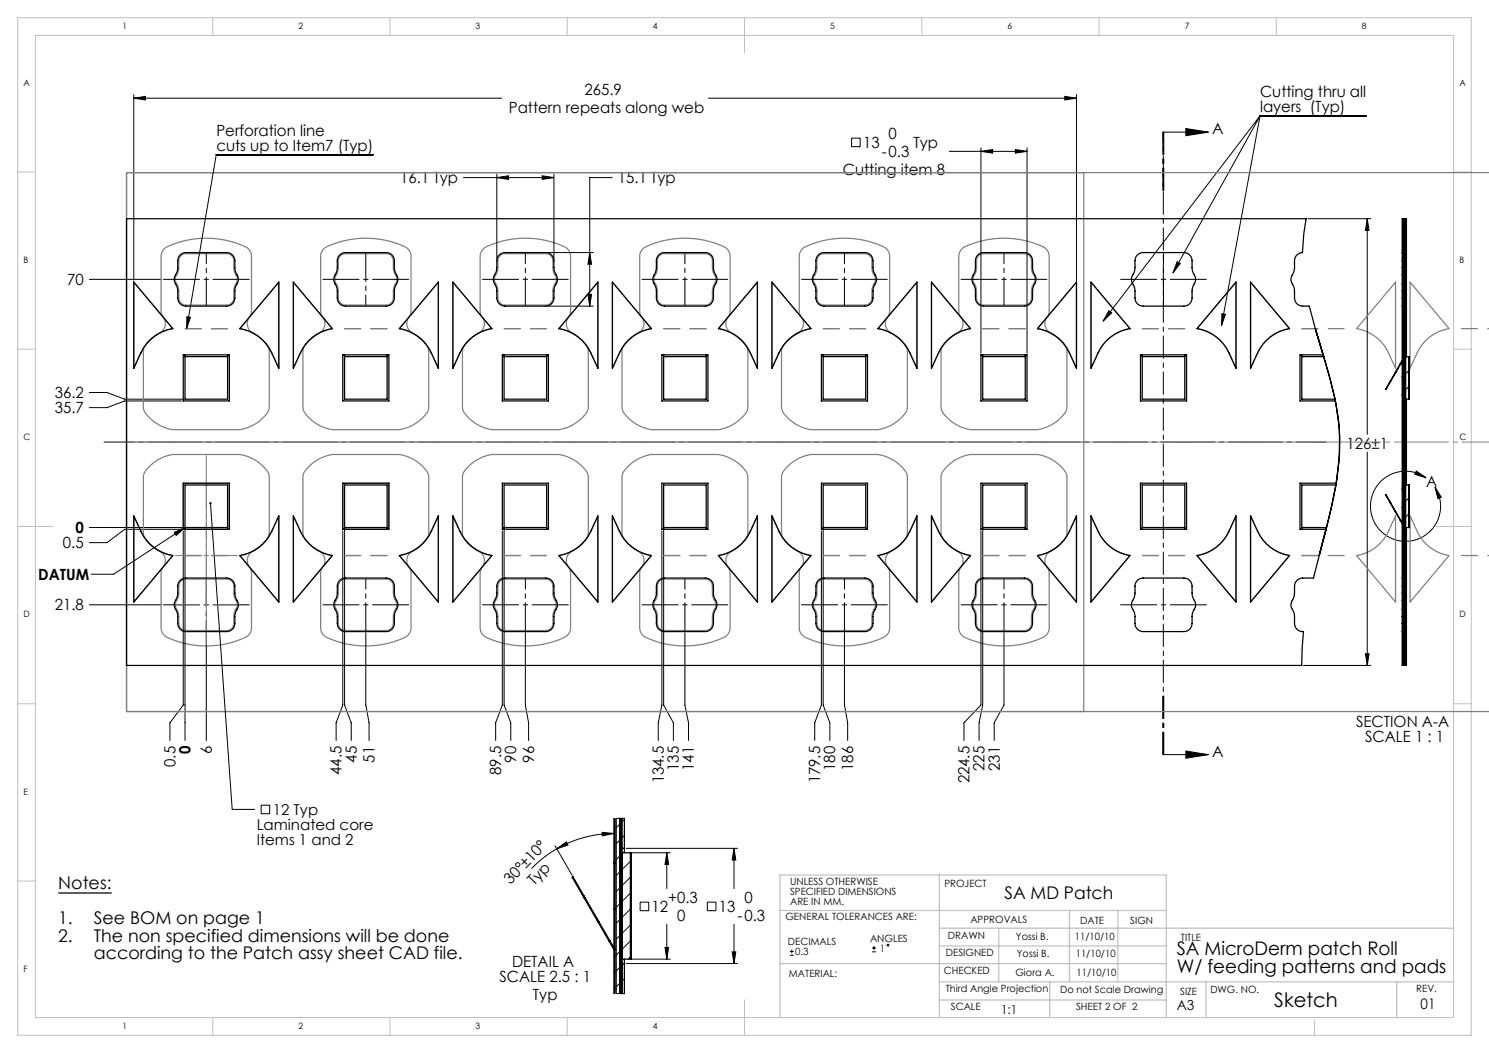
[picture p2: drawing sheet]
<svg xmlns="http://www.w3.org/2000/svg" width="420mm" height="297mm" viewBox="0 0 420 297" stroke-linecap="round" stroke-linejoin="round" font-family="sans-serif">
<g fill="none" stroke="#000" stroke-width=".28">
<path d="M37.7 27.7l3.3-.5v1zM37.7 26.7v52.4M37.7 27.7h103.8M199.8 27.7h103.8M240.2 39h2.4v2.4h-2.4zM300.3 27.2l3.3 .5-3.3 .5zM303.6 26.7v65.5M328.1 37.3h12.7M334.5 36.3l6.3 1-6.3 1zM355.4 32.7h29.9M355.4 32.7l-44.2 57.9M355.4 32.7l-10.8 59.1"/>
<path d="M355.4 32.7l-24.5 44.3M105.3 43.6h-44.3l-8.3 49.1M130.7 50.1h25.5M140.1 50.1l3.3-.5v1zM140.1 49.1v23.9M152.9 49.6l3.3 .5-3.3 .5zM156.2 49.1v23.9M172.7 50.1h-6.4v36.2M267.8 42.7h21.9M276.7 42.7l3.3-.5v1zM276.7 41.7v57.9M286.4 42.2l3.3 .5-3.3 .5z"/>
<path d="M289.7 41.7v57.9M25.2 78.8h20.4M154.4 71.2h12.9M166.3 71.2l.6 3.3h-1.1zM332 73.8l.9 .5-2 2.7zM368.9 61.7h17.8M385.7 61.7l.5 3.3h-1.1zM385.7 61.7v60.8M396.2 65.3l-.7 .7M396.2 69.8l-.7 .7M396.7 64.8l-.2 .2M396.7 69.3l-.2 .2"/>
<path d="M52.7 89.3l1 .2-1 3.2zM154.4 86.3h12.9M165.8 83h1.1l-.6 3.3zM312.8 87.6l.8 .7-2.4 2.3zM344.7 88.5l1 .2-1.1 3.1zM395.6 92.8l-.1 .1M395.6 97.3l-.1 .1M396.2 87.8l-.7 .6M396.2 92.3l-.4 .4M396.7 87.2l-.2 .3M396.7 91.7l-.2 .3M396.7 96.2l-.9 .9"/>
<path d="M25.2 110.7h5l5 1.9h16.5M51.2 113.1h-16l-5 1.9h-5M395.5 101.9l-.3 .3M395.6 115.3l-.1 .1M395.6 119.8l-.1 .1M396.3 114.5l-.5 .6M396.3 119l-.5 .6M396.7 114.2l-.2 .2M396.7 118.7l-.2 .2M396.8 100.6l-1 1M397.5 104.4l-1.7 1.7M397.5 108.9l-1.7 1.7"/>
<path d="M385.7 127.5v60.2M395.6 124.2l-.1 .1M395.6 128.7l-.1 .1M395.6 133.2l-.1 .1M395.6 137.7l-.1 .1M396.3 123.5l-.5 .6M396.3 128l-.5 .6M396.3 132.5l-.5 .6M396.6 136.8l-.8 .8M396.7 123.2l-.2 .2M396.7 127.7l-.2 .2M396.7 132.1l-.2 .3"/>
<path d="M399.5 132.9l2.7 1.9-3.1-1zM402.2 134.8a9.9 9.9 0 0 0-15.4 5.8 9.9 9.9 0 0 0 11.4 11.9 9.9 9.9 0 0 0 6.6-15.1M404.8 137.4l1.7 2.9-.9 .4zM25.2 148.8h26.5M49.1 150.2l3.1-1.4-2.5 2.2zM51.2 149.3h-16l-5 3.8h-5M51.7 149.8v49.1l-3.8 5v5M52.2 149.3v59.6M52.2 148.8l-20.2 13.2h-6.3M59.4 142l6.1 86.3h6.3M96.7 149.8v49.1l-1.9 5v5M97.2 149.3v49.6l1.9 5v5"/>
<path d="M141.7 149.8v49.1l-1.9 5v5M142.2 149.3v49.6l1.9 5v5M186.7 149.8v49.1l-1 5v5M187.2 149.3v49.6l2.7 5v5M231.7 149.8v49.1l-1.9 5v5M232.2 149.3v49.6l1.9 5v5M276.7 149.8v49.1l-4.8 5v5M277.2 149.3v49.6l-1 5v5M392 141.4h-.1M395.3 147.1h-.1M395.6 151.2l-.1 .1M395.6 155.7l-.1 .1"/>
<path d="M396.2 159.6l-.7 .7M396.7 150.1l-.9 .9M396.7 154.6l-.9 .9M396.7 159.1l-.2 .2M397.5 140.4l-1.7 1.6M397.5 144.8l-1.7 1.7M25.2 170.6h20.4M58.2 178.4v30.5M103.2 178.4v20.5l.9 5v5M148.2 178.4v20.5l.9 5v5M193.2 178.4v20.5l1 5v5M238.2 178.4v20.5l.9 5v5"/>
<path d="M283.2 178.4v20.5l-2.8 5v5M395.6 178.1l-.1 .1M367.7 187.7h19M385.1 184.4h1.1l-.5 3.3zM396.2 182.1l-.7 .6M396.2 186.5l-.7 .7M396.7 181.5l-.2 .3M396.7 186l-.2 .3M328.1 212.8h12.7M334.5 211.8l6.3 1-6.3 1.1zM73.7 227.1h2.4v2.4h-2.4zM156.6 238.5l4.8 8.4"/>
<path d="M157.1 239.4l2.7-1.9 .4 .9zM157.1 239.4l-4.1 2.8-3.1 2.8M169.8 234.8l3.4 .3-3.3 .7zM173.2 235.1a32.2 32.2 0 0 0-16.1 4.3M173.4 230.9h-.2M173.4 233.9l-.2 .2M173.4 238.4l-.2 .2M175.2 230.8l-1.4 .1M175.2 232.1l-1.4 1.4M175.2 236.6l-1.4 1.4M175.5 230.8h.6M176.1 231.2l-.6 .6"/>
<path d="M176.1 235.6l-.6 .7M176.6 239.3h31.4M207 239.3l.5 3.3h-1zM207 239.3v11.3M162.7 249.1l-.2 .2M164.3 252l-.2 .1M173.4 242.8l-.2 .3M175.7 240.5l-1.9 1.9M177.7 252l-3.9 3.9M177.7 256.5l-3.9 3.9M178 242.7l-4.2 4.2M178 247.2l-4.2 4.2"/>
<path d="M178.3 240.5h10.8M180.6 254.4h2.4v2.5h-2.4zM188.1 240.5l.5 3.3h-1zM188.1 240.5v10.1M199.5 254.4h2.4v2.5h-2.4zM172.5 266.2l-.2 .2M173.4 269.8l-.2 .2M173.4 274.3l-.2 .2M173.4 278.8l-.2 .2M175.9 271.8l-2.1 2.1M176.1 276.1l-2.3 2.3M176.6 271.8h31.4"/>
<path d="M178 260.7l-4.2 4.2M178 265.2l-4.2 4.2M178 269.7l-.8 .8M178.3 270.5h10.8M187.6 267.2h1l-.5 3.3zM188.1 260.7v9.8M206.5 268.5h1l-.5 3.3zM207 260.7v11.1M222.8 269.4h1.1M222.8 268.4h1.1M223.3 267.8v1.1M246 268.5h1.1"/>
<path d="M246 267.4h1.1M246.5 266.9v1M173.2 280.1l.2 .1M173.8 280.2h2.3"/>
<circle cx="250.5" cy="266.6" r=".27"/>
</g>
<g fill="none" stroke="#000" stroke-width=".35">
<path d="M35.7 61.7h332.7l-.6 4.2-.4 5.3a2.3 2.3 0 0 0-2.3 2.3v2.2l-.3 1.3a2.84 2.84 0 0 0 .1 3.8l.2 1.3a4.4 4.4 0 0 0 .4 3.2l.7 .7a4.3 4.3 0 0 0 3.1 .3l3.9 13.8h-6.5v13h10a58.6 58.6 0 0 1 .2 23.2h-10.2v13h7.3l-3.5 13.7h-3.1a2.3 2.3 0 0 0-2.3 2.3v2.2l-.3 1.3a2.84 2.84 0 0 0 .1 3.8l.2 1.3a4.4 4.4 0 0 0 .4 3.2l1.1 .9 1.1 .1-.5 9.6h-331.5zM37.7 79.6l11 13.1a12 12 0 0 0-9 6.8l-2 4.4zM50.8 71.9l.8-.5 .8-.2h11.5a2.3 2.3 0 0 1 2.3 2.3l.1 2.2 .3 1.3a2.84 2.84 0 0 1-.1 3.8l-.3 1.3a4.4 4.4 0 0 1-.3 3.2l-1.1 .9-.9 .1h-11.5a2.3 2.3 0 0 1-2.3-2.3v-2.2l-.3-1.3a2.84 2.84 0 0 1 .1-3.7l.2-1.3a4.4 4.4 0 0 1 .4-3.2zM78.6 79.6v24.3a18.3 18.3 0 0 0-5.6-8.9 12 12 0 0 0-5.4-2.3zM82.7 79.6l11 13.1a12 12 0 0 0-9 6.8l-2 4.4zM95.8 71.9l.8-.5 .8-.2h11.5a2.3 2.3 0 0 1 2.3 2.3l.1 2.2 .3 1.3a2.84 2.84 0 0 1-.1 3.8l-.3 1.3a4.4 4.4 0 0 1-.3 3.2l-1.1 .9-.9 .1h-11.5a2.3 2.3 0 0 1-2.3-2.3v-2.2l-.3-1.3a2.84 2.84 0 0 1 .1-3.7l.2-1.3a4.4 4.4 0 0 1 .4-3.2zM123.6 79.6v24.3a18.3 18.3 0 0 0-5.6-8.9 12 12 0 0 0-5.4-2.3zM127.7 79.6l11 13.1a12 12 0 0 0-9 6.8l-2 4.4zM140.8 71.9l.8-.5 .8-.2h11.5a2.3 2.3 0 0 1 2.3 2.3l.1 2.2 .3 1.3a2.84 2.84 0 0 1-.1 3.8l-.3 1.3a4.4 4.4 0 0 1-.3 3.2l-1.1 .9-.9 .1h-11.5a2.3 2.3 0 0 1-2.3-2.3v-2.2l-.3-1.3a2.84 2.84 0 0 1 .1-3.7l.2-1.3a4.4 4.4 0 0 1 .4-3.2zM168.6 79.6v24.3a18.3 18.3 0 0 0-5.6-8.9 12 12 0 0 0-5.4-2.3zM172.7 79.6l11 13.1a12 12 0 0 0-9 6.8l-2 4.4zM185.8 71.9l.8-.5 .8-.2h11.5a2.3 2.3 0 0 1 2.3 2.3l.1 2.2 .3 1.3a2.84 2.84 0 0 1-.1 3.8l-.3 1.3a4.4 4.4 0 0 1-.3 3.2l-1.1 .9-.9 .1h-11.5a2.3 2.3 0 0 1-2.3-2.3v-2.2l-.3-1.3a2.84 2.84 0 0 1 .1-3.7l.2-1.3a4.4 4.4 0 0 1 .4-3.2z"/>
<path d="M213.6 79.6v24.3a18.3 18.3 0 0 0-5.6-8.9 12 12 0 0 0-5.4-2.3zM217.7 79.6l11 13.1a12 12 0 0 0-9 6.8l-2 4.4zM230.8 71.9l.8-.5 .8-.2h11.5a2.3 2.3 0 0 1 2.3 2.3l.1 2.2 .3 1.3a2.84 2.84 0 0 1-.1 3.8l-.3 1.3a4.4 4.4 0 0 1-.3 3.2l-1.1 .9-.9 .1h-11.5a2.3 2.3 0 0 1-2.3-2.3v-2.2l-.3-1.3a2.84 2.84 0 0 1 .1-3.7l.2-1.3a4.4 4.4 0 0 1 .4-3.2zM258.6 79.6v24.3a18.3 18.3 0 0 0-5.6-8.9 12 12 0 0 0-5.4-2.3zM262.7 79.6l11 13.1a12 12 0 0 0-9 6.8l-2 4.4zM275.8 71.9l.8-.5 .8-.2h11.5a2.3 2.3 0 0 1 2.3 2.3l.1 2.2 .3 1.3a2.84 2.84 0 0 1-.1 3.8l-.3 1.3a4.4 4.4 0 0 1-.3 3.2l-1.1 .9-.9 .1h-11.5a2.3 2.3 0 0 1-2.3-2.3v-2.2l-.3-1.3a2.84 2.84 0 0 1 .1-3.7l.2-1.3a4.4 4.4 0 0 1 .4-3.2zM303.6 79.6v24.3a18.3 18.3 0 0 0-5.6-8.9 12 12 0 0 0-5.4-2.3zM307.7 79.6l11 13.1a12 12 0 0 0-9 6.8l-2 4.4zM320.8 71.9l.8-.5 .8-.2h11.5a2.3 2.3 0 0 1 2.3 2.3l.1 2.2 .3 1.3a2.84 2.84 0 0 1-.1 3.8l-.3 1.3a4.4 4.4 0 0 1-.3 3.2l-1.1 .9-.9 .1h-11.5a2.3 2.3 0 0 1-2.3-2.3v-2.2l-.3-1.3a2.84 2.84 0 0 1 .1-3.7l.2-1.3a4.4 4.4 0 0 1 .4-3.2zM348.6 79.6v24.3a18.3 18.3 0 0 0-5.6-8.9 12 12 0 0 0-5.4-2.3zM352.7 79.6l11 13.1a12 12 0 0 0-9 6.8l-2 4.4zM395.5 71.2v2.3"/>
<path d="M395.5 75.5v2M395.5 77.5v2.6M395.5 71.2h.7M395.5 71.2v-9.5h.7v9.5M395.5 73.5v2M395.5 73.5h.7M395.5 77.5h.7M395.5 75.5h.7M395.6 61.7v44.5M395.8 61.7v126M396.2 71.2v2.3M396.2 75.5v2"/>
<path d="M396.2 77.5v2.6M396.2 73.5v2M396.5 71.2v2.3M396.5 75.5v2M396.5 77.5v2.6M396.5 71.2h.2M396.5 71.2v-9.5h.2v9.5M396.5 73.5v2M396.5 73.5h.2M396.5 77.5h.2M396.5 75.5h.2M396.7 71.2v2.3"/>
<path d="M396.7 75.5v2M396.7 77.5v2.6M396.7 73.5v2M371 92.7l2.4 7.9M371.1 93l2.3 7.6M395.5 84v2.3M395.5 80.1v2M395.5 86.3h.7M395.5 82.1v1.9M395.5 86.3v15.4M395.5 84h.7M395.5 82.1h.7"/>
<path d="M395.5 80.1h.7M395.6 92.7h.2M396.2 84v2.3M396.2 80.1v2M396.2 92.7h.1v64h-.1M396.2 82.1v1.9M396.2 86.3v76.7M396.3 93h.2M396.5 84v2.3M396.5 80.1v2M396.5 86.3h.2M396.5 82.1v1.9"/>
<path d="M396.5 86.3v76.7M396.5 84h.2M396.5 82.1h.2M396.5 80.1h.2M396.7 84v2.3M396.7 80.1v2M396.7 82.1v1.9M396.7 86.3v14.3M51.7 100.1h13v13h-13zM52.2 100.1v12.5h12v-12.5M52.2 100.6h12M96.7 100.1h13v13h-13z"/>
<path d="M97.2 100.1v12.5h12v-12.5M97.2 100.6h12M141.7 100.1h13v13h-13zM142.2 100.1v12.5h12v-12.5M142.2 100.6h12M186.7 100.1h13v13h-13zM187.2 100.1v12.5h12v-12.5M187.2 100.6h12M231.7 100.1h13v13h-13zM232.2 100.1v12.5h12v-12.5M232.2 100.6h12M276.7 100.1h13v13h-13z"/>
<path d="M277.2 100.1v12.5h12v-12.5M277.2 100.6h12M321.7 100.1h13v13h-13zM322.2 100.1v12.5h12v-12.5M322.2 100.6h12M367.2 100.1v12.5h9.4M367.2 100.6h6.2M373.4 100.6l3.2 12M376.5 112.6l.1 .5M376.5 112.6a56.5 56.5 0 0 1 .3 24.2v-.5M392.1 107.6l-1.2 2.3 1.3-2.2M392.1 107.6l.1 .1"/>
<path d="M392.2 107.5l-.1 .1M392.2 107.5h.1M392.3 107.5l-.1 .2M393.6 105l-1.4 2.5M393.6 105l.1 .1M393.7 105.1l-1.4 2.4M393.7 104.8l-.1 .2M393.7 104.8h.1M393.8 104.8l-.1 .3M395 102.6l-1.3 2.2M395 102.6l.1 .1M395 102.5v.1"/>
<path d="M395 102.5l.1 .1M395.1 102.7l-1.3 2.1M395.1 102.6v.1M395.5 101.7l-.5 .8M395.5 101.7h.1M395.5 106.2v5.2M395.5 101.9v4.3M395.5 111.4v26.6M395.5 111.4h.1M395.5 106.2h.1M395.6 106.2v5.2M395.6 101.7l-.5 .9"/>
<path d="M395.6 111.4v26.6M396.5 100.6h1v12h-1.2M396.5 113.1h.2M396.5 100.1h.2M396.7 112.6v24.2M397.4 100.6v12M51.7 136.3h13v13h-13zM96.7 136.3h13v13h-13zM141.7 136.3h13v13h-13zM186.7 136.3h13v13h-13zM231.7 136.3h13v13h-13zM276.7 136.3h13v13h-13z"/>
<path d="M321.7 136.3h13v13h-13zM376.8 136.8l-2.6 12M376.8 136.8h-9.6v12.5M395.5 138v5.1M395.5 138h.1M395.6 138v5.1M396.3 136.8h1.2v12h-1M396.5 136.3h.2M397.4 136.8v12M37.7 145.5a18.3 18.3 0 0 0 5.7 8.9 12 12 0 0 0 5.3 2.3l-11 13.1zM52.2 148.8h12M52.2 149.3v-12.5h12v12.5"/>
<path d="M78.6 145.5v24.3l-11-13.1a12 12 0 0 0 9-6.8zM82.7 145.5a18.3 18.3 0 0 0 5.7 8.9 12 12 0 0 0 5.3 2.3l-11 13.1zM97.2 148.8h12M97.2 149.3v-12.5h12v12.5M123.6 145.5v24.3l-11-13.1a12 12 0 0 0 9-6.8zM127.7 145.5a18.3 18.3 0 0 0 5.7 8.9 12 12 0 0 0 5.3 2.3l-11 13.1zM142.2 148.8h12M142.2 149.3v-12.5h12v12.5M168.6 145.5v24.3l-11-13.1a12 12 0 0 0 9-6.8zM172.7 145.5a18.3 18.3 0 0 0 5.7 8.9 12 12 0 0 0 5.3 2.3l-11 13.1zM187.2 148.8h12M187.2 149.3v-12.5h12v12.5"/>
<path d="M213.6 145.5v24.3l-11-13.1a12 12 0 0 0 9-6.8zM217.7 145.5a18.3 18.3 0 0 0 5.7 8.9 12 12 0 0 0 5.3 2.3l-11 13.1zM232.2 148.8h12M232.2 149.3v-12.5h12v12.5M258.6 145.5v24.3l-11-13.1a12 12 0 0 0 9-6.8zM262.7 145.5a18.3 18.3 0 0 0 5.7 8.9 12 12 0 0 0 5.3 2.3l-11 13.1zM277.2 148.8h12M277.2 149.3v-12.5h12v12.5M303.6 145.5v24.3l-11-13.1a12 12 0 0 0 9-6.8zM307.7 145.5a18.3 18.3 0 0 0 5.7 8.9 12 12 0 0 0 5.3 2.3l-11 13.1zM322.2 148.8h12M322.2 149.3v-12.5h12v12.5"/>
<path d="M348.6 145.5v24.3l-11-13.1a12 12 0 0 0 9-6.8zM352.7 145.5a18.3 18.3 0 0 0 5.7 8.9 12 12 0 0 0 5.3 2.3l-11 13.1zM367.2 148.8h7M374.1 148.9l-2 7.8M374.1 148.8l-1.9 7.6M374.2 148.7l-.2 .6M392.1 141.7l.1 .2M392.2 141.7l.1 .2M392.2 141.7l-1.3-2.2 1.2 2.2M392.2 141.7h-.1M392.2 141.9l1.4 2.4M392.3 141.9l1.4 2.4"/>
<path d="M392.3 141.9h-.1M393.6 144.3l.1 .3M393.7 144.3l.1 .3M393.7 144.3h-.1M393.7 144.6l1.3 2.2M393.8 144.6l1.3 2.1M393.8 144.6h-.1M395 146.8h.1M395 146.8l.5 .9v15.3M395.1 146.7v.1M395.1 146.7l-.1 .1M395.1 146.8l.5 .9"/>
<path d="M395.1 146.8h-.1M395.5 143.1h.1M395.5 143.1v4.4M395.6 143.1v44.6M395.6 156.7h.2M396.3 156.4h.2M396.5 149.3h.2M396.7 148.8v14.2M50.8 163.7l.8-.5 .8-.2h11.5a2.3 2.3 0 0 1 2.3 2.3l.1 2.2 .3 1.3a2.84 2.84 0 0 1-.1 3.8l-.3 1.3a4.4 4.4 0 0 1-.3 3.2l-.7 .7-1.3 .3h-11.5a2.3 2.3 0 0 1-2.3-2.3v-2.2l-.3-1.3a2.84 2.84 0 0 1 .1-3.7l.2-1.3a4.4 4.4 0 0 1 .4-3.2zM95.8 163.7l.8-.5 .8-.2h11.5a2.3 2.3 0 0 1 2.3 2.3l.1 2.2 .3 1.3a2.84 2.84 0 0 1-.1 3.8l-.3 1.3a4.4 4.4 0 0 1-.3 3.2l-.7 .7-1.3 .3h-11.5a2.3 2.3 0 0 1-2.3-2.3v-2.2l-.3-1.3a2.84 2.84 0 0 1 .1-3.7l.2-1.3a4.4 4.4 0 0 1 .4-3.2zM140.8 163.7l.8-.5 .8-.2h11.5a2.3 2.3 0 0 1 2.3 2.3l.1 2.2 .3 1.3a2.84 2.84 0 0 1-.1 3.8l-.3 1.3a4.4 4.4 0 0 1-.3 3.2l-.7 .7-1.3 .3h-11.5a2.3 2.3 0 0 1-2.3-2.3v-2.2l-.3-1.3a2.84 2.84 0 0 1 .1-3.7l.2-1.3a4.4 4.4 0 0 1 .4-3.2zM185.8 163.7l.8-.5 .8-.2h11.5a2.3 2.3 0 0 1 2.3 2.3l.1 2.2 .3 1.3a2.84 2.84 0 0 1-.1 3.8l-.3 1.3a4.4 4.4 0 0 1-.3 3.2l-.7 .7-1.3 .3h-11.5a2.3 2.3 0 0 1-2.3-2.3v-2.2l-.3-1.3a2.84 2.84 0 0 1 .1-3.7l.2-1.3a4.4 4.4 0 0 1 .4-3.2z"/>
<path d="M230.8 163.7l.8-.5 .8-.2h11.5a2.3 2.3 0 0 1 2.3 2.3l.1 2.2 .3 1.3a2.84 2.84 0 0 1-.1 3.8l-.3 1.3a4.4 4.4 0 0 1-.3 3.2l-.7 .7-1.3 .3h-11.5a2.3 2.3 0 0 1-2.3-2.3v-2.2l-.3-1.3a2.84 2.84 0 0 1 .1-3.7l.2-1.3a4.4 4.4 0 0 1 .4-3.2zM275.8 163.7l.8-.5 .8-.2h11.5a2.3 2.3 0 0 1 2.3 2.3l.1 2.2 .3 1.3a2.84 2.84 0 0 1-.1 3.8l-.3 1.3a4.4 4.4 0 0 1-.3 3.2l-.7 .7-1.3 .3h-11.5a2.3 2.3 0 0 1-2.3-2.3v-2.2l-.3-1.3a2.84 2.84 0 0 1 .1-3.7l.2-1.3a4.4 4.4 0 0 1 .4-3.2zM320.8 163.7l.8-.5 .8-.2h11.5a2.3 2.3 0 0 1 2.3 2.3l.1 2.2 .3 1.3a2.84 2.84 0 0 1-.1 3.8l-.3 1.3a4.4 4.4 0 0 1-.3 3.2l-.7 .7-1.3 .3h-11.5a2.3 2.3 0 0 1-2.3-2.3v-2.2l-.3-1.3a2.84 2.84 0 0 1 .1-3.7l.2-1.3a4.4 4.4 0 0 1 .4-3.2zM395.5 163v2.3M395.5 175.8v2.3M395.5 171.9v2M395.5 167.3v2M395.5 169.3v2.6M395.5 178.1h.7M395.5 163h.7M395.5 178.1v9.6h.7v-9.6M395.5 165.3v2"/>
<path d="M395.5 173.9v1.9M395.5 165.3h.7M395.5 175.8h.7M395.5 173.9h.7M395.5 171.9h.7M395.5 167.3h.7M395.5 169.3h.7M396.2 175.8v2.3M396.2 163v2.3M396.2 171.9v2M396.2 167.3v2M396.2 169.3v2.6"/>
<path d="M396.2 165.3v2M396.2 173.9v1.9M396.5 163v2.3M396.5 175.8v2.3M396.5 171.9v2M396.5 167.3v2M396.5 169.3v2.6M396.5 178.1h.2M396.5 163h.2M396.5 178.1v9.6h.2v-9.6M396.5 165.3v2M396.5 173.9v1.9"/>
<path d="M396.5 165.3h.2M396.5 175.8h.2M396.5 173.9h.2M396.5 171.9h.2M396.5 167.3h.2M396.5 169.3h.2M396.7 163v2.3M396.7 175.8v2.3M396.7 171.9v2M396.7 167.3v2M396.7 169.3v2.6M396.7 165.3v2"/>
<path d="M396.7 173.9v1.9M173.2 230.9v12.6M173.4 230.9v12.6M173.8 230.9v49.3M174.8 230.8v49.4M175.2 230.8v49.4M175.5 230.8v49.4M175.5 239.3h.6M176.1 230.8v9.7M16.4 251.9h15.1M164.6 252.9l.2 .4M164.8 252.8l.2 .4"/>
<path d="M164.8 252.8l-3.2-5.5-.2 .2 3.2 5.4M164.8 252.8l-.2 .1M164.8 253.3l3.5 6.1M165 253.2l3.5 6.1M165 253.2l-.2 .1M168.3 259.4l.4 .7M168.5 259.3l.4 .7M168.5 259.3l-.2 .1M168.9 260l3.1 5.4M168.9 260l-.2 .1M173.2 243.5v12.9M173.2 256.4h.2"/>
<path d="M173.2 243.5h.2M173.2 256.4v10.9M173.4 243.5v12.9M173.4 256.4v23.8M175.2 240.5h2.8v30h-2.5M177.8 240.5v30M168.7 260.1l3.1 5.4M171.8 265.5l.1 .2M171.9 265.7l1.3 2.2v12.2M172 265.4l.1 .1M172 265.4l-.2 .1M172.1 265.5l1.3 2.4"/>
<path d="M172.1 265.5l-.2 .2M175.5 271.8h.6M176.1 270.5v9.7"/>
</g>
<g fill="none" stroke="#808080" stroke-width=".35">
<path d="M305.7 48.7v152M420 48.7h-384.3v152h384.3M37.7 79.6l11 13.1a12 12 0 0 0-9 6.8l-2 4.4zM46.3 70.2a25 25 0 0 1 23.8 0l.6 .8 .2 1.3v15.4l-.1 .9a4 4 0 0 0-.9 3.7l.7 1a14.4 14.4 0 0 1 5.1 4.7l.2 1.1v15.9a8.6 8.6 0 0 1-5.3 5.3l-3 .9h-18.9a11 11 0 0 1-8.2-5.7v-16.6a8.4 8.4 0 0 1 4.8-5.1 3.2 3.2 0 0 0 .4-5l-.3-1.1v-15.4l.3-1.3zM51 72.2l.6-.5 .8-.2 12.2 .1 .8 .6 .4 .7 .2 2.9 .2 1.1a2.79 2.79 0 0 1 0 3.8l-.4 4.2-.7 .8-1.2 .3h-11.5l-.8-.1-.6-.5-.5-.7-.1-2.9-.2-1.1a2.79 2.79 0 0 1 0-3.8l.2-1.1 .1-2.7zM78.6 79.6v24.3l-2-4.4a12 12 0 0 0-9-6.8zM82.7 79.6l11 13.1a12 12 0 0 0-9 6.8l-2 4.4zM91.3 70.2a25 25 0 0 1 23.8 0l.6 .8 .2 1.3v15.4l-.1 .9a4 4 0 0 0-.9 3.7l.7 1a14.4 14.4 0 0 1 5.1 4.7l.2 1.1v15.9a8.6 8.6 0 0 1-5.3 5.3l-3 .9h-18.9a11 11 0 0 1-8.2-5.7v-16.6a8.4 8.4 0 0 1 4.8-5.1 3.2 3.2 0 0 0 .4-5l-.3-1.1v-15.4l.2-1zM96 72.2l.6-.5 .8-.2 12.2 .1 .8 .6 .4 .7 .2 2.9 .2 1.1a2.79 2.79 0 0 1 0 3.8l-.4 4.2-.7 .8-1.2 .3h-11.5l-.8-.1-.6-.5-.5-.7-.1-2.9-.2-1.1a2.79 2.79 0 0 1 0-3.8l.2-1.1 .1-2.7zM123.6 79.6v24.3l-2-4.4a12 12 0 0 0-9-6.8zM127.7 79.6l11 13.1a12 12 0 0 0-9 6.8l-2 4.4zM136.3 70.2a25 25 0 0 1 23.8 0l.6 .8 .2 1.3v15.4l-.1 .9a4 4 0 0 0-.9 3.7l.7 1a14.4 14.4 0 0 1 5.1 4.7l.2 1.1v15.9a8.6 8.6 0 0 1-5.3 5.3l-3 .9h-18.9a11 11 0 0 1-8.2-5.7v-16.6a8.4 8.4 0 0 1 4.8-5.1 3.2 3.2 0 0 0 .4-5l-.3-1.1v-15.4l.2-1z"/>
<path d="M141 72.2l.6-.5 .8-.2 12.2 .1 .8 .6 .4 .7 .2 2.9 .2 1.1a2.79 2.79 0 0 1 0 3.8l-.4 4.2-.7 .8-1.2 .3h-11.5l-.8-.1-.6-.5-.5-.7-.1-2.9-.2-1.1a2.79 2.79 0 0 1 0-3.8l.2-1.1 .1-2.7zM168.6 79.6v24.3l-2-4.4a12 12 0 0 0-9-6.8zM172.7 79.6l11 13.1a12 12 0 0 0-9 6.8l-2 4.4zM181.3 70.2a25 25 0 0 1 23.8 0l.7 1.1 .1 1v15.4l-.1 .9a4 4 0 0 0-.9 3.7l.7 1a14.4 14.4 0 0 1 5.1 4.7l.2 1.1v15.9a8.6 8.6 0 0 1-5.3 5.3l-3 .9h-18.9a11 11 0 0 1-8.2-5.7v-16.6a8.4 8.4 0 0 1 4.8-5.1 3.2 3.2 0 0 0 .4-5l-.3-1.1v-15.4l.3-1.3zM186 72.2l.6-.5 .8-.2 12.2 .1 .8 .6 .4 .7 .2 2.9 .2 1.1a2.79 2.79 0 0 1 0 3.8l-.4 4.2-.7 .8-1.2 .3h-11.5l-.8-.1-.6-.5-.5-.7-.1-2.9-.2-1.1a2.79 2.79 0 0 1 0-3.8l.2-1.1 .1-2.7zM213.6 79.6v24.3l-2-4.4a12 12 0 0 0-9-6.8zM217.7 79.6l11 13.1a12 12 0 0 0-9 6.8l-2 4.4zM226.3 70.2a25 25 0 0 1 23.8 0l.7 1.1 .1 1v15.4l-.1 .9a4 4 0 0 0-.9 3.7l.7 1a14.4 14.4 0 0 1 5.1 4.7l.2 1.1v15.9a8.6 8.6 0 0 1-5.3 5.3l-3 .9h-18.9a11 11 0 0 1-8.2-5.7v-16.6a8.4 8.4 0 0 1 4.8-5.1 3.2 3.2 0 0 0 .4-5l-.3-1.1v-15.4l.3-1.3zM231 72.2l.6-.5 .8-.2 12.2 .1 .8 .6 .4 .7 .2 2.9 .2 1.1a2.79 2.79 0 0 1 0 3.8l-.4 4.2-.7 .8-1.2 .3h-11.5l-.8-.1-.6-.5-.5-.7-.1-2.9-.2-1.1a2.79 2.79 0 0 1 0-3.8l.2-1.1 .1-2.7zM258.6 79.6v24.3l-2-4.4a12 12 0 0 0-9-6.8zM262.7 79.6l11 13.1a12 12 0 0 0-9 6.8l-2 4.4zM271.3 70.2a25 25 0 0 1 23.8 0l.7 1.1 .1 1v15.4l-.1 .9a4 4 0 0 0-.9 3.7l.7 1a14.4 14.4 0 0 1 5.1 4.7l.2 1.1v15.9a8.6 8.6 0 0 1-5.3 5.3l-3 .9h-18.9a11 11 0 0 1-8.2-5.7v-16.6a8.4 8.4 0 0 1 4.8-5.1 3.2 3.2 0 0 0 .4-5l-.3-1.1v-15.4l.3-1.3z"/>
<path d="M276 72.2l.6-.5 .8-.2 12.2 .1 .8 .6 .4 .7 .2 2.9 .2 1.1a2.79 2.79 0 0 1 0 3.8l-.4 4.2-.9 .9-1 .2h-11.5l-.8-.1-.6-.5-.5-.7-.1-2.9-.2-1.1a2.79 2.79 0 0 1 0-3.8l.2-1.1 .1-2.7zM303.6 79.6v24.3l-2-4.4a12 12 0 0 0-9-6.8zM307.7 79.6l11 13.1a12 12 0 0 0-9 6.8l-2 4.4zM348.6 79.6v24.3l-2-4.4a12 12 0 0 0-9-6.8zM352.7 79.6l11 13.1a12 12 0 0 0-9 6.8l-2 4.4zM393.6 79.6v24.3l-2-4.4a12 12 0 0 0-9-6.8zM397.7 79.6l11 13.1a12 12 0 0 0-9 6.8l-2 4.4zM52.2 92.7h4.5M59.6 92.7h4.5M97.2 92.7h4.5M104.6 92.7h4.5M142.2 92.7h4.5"/>
<path d="M149.6 92.7h4.5M187.2 92.7h4.5M194.6 92.7h4.5M232.2 92.7h4.5M239.6 92.7h4.5M277.2 92.7h4.5M284.6 92.7h4.5M322.2 92.7h4.5M329.6 92.7h4.5M367.2 92.7h4.5M374.6 92.7h4.5M412.2 92.7h4.5"/>
<path d="M419.6 92.7h.4M42 131.7l1.6-1.4 1.7-1 3.4-1.1h18.9a11 11 0 0 1 8.3 5.7v16.6a8.4 8.4 0 0 1-4.8 5.1 3.2 3.2 0 0 0-.4 4.9l.2 1.2v15.4l-.4 1.5a4.9 4.9 0 0 1-3.3 2 25.4 25.4 0 0 1-20.9-1.4l-.6-.9-.3-1.2v-15.4l.2-.9a4 4 0 0 0 .9-3.7l-.7-1.1a14.4 14.4 0 0 1-5.1-4.6l-.3-1.2 .1-15.8 .4-1.4zM51.7 136.3h13v13h-13zM87 131.7l1.6-1.4 1.7-1 3.4-1.1h18.9a11 11 0 0 1 8.3 5.7v16.6a8.4 8.4 0 0 1-4.8 5.1 3.2 3.2 0 0 0-.4 4.9l.2 1.2v15.4l-.4 1.5a4.9 4.9 0 0 1-3.3 2 25.4 25.4 0 0 1-20.9-1.4l-.7-1.1-.2-1v-15.4l.2-.9a4 4 0 0 0 .9-3.7l-.7-1.1a14.4 14.4 0 0 1-5.1-4.6l-.3-1.2 .1-15.8 .4-1.4zM96.7 136.3h13v13h-13zM132 131.7l1.6-1.4 1.7-1 3.4-1.1h18.9a11 11 0 0 1 8.3 5.7v16.6a8.4 8.4 0 0 1-4.8 5.1 3.2 3.2 0 0 0-.4 4.9l.2 1.2v15.4l-.4 1.5a4.9 4.9 0 0 1-3.3 2 25.4 25.4 0 0 1-20.9-1.4l-.7-1.1-.2-1v-15.4l.2-.9a4 4 0 0 0 .9-3.7l-.7-1.1a14.4 14.4 0 0 1-5.1-4.6l-.3-1.2 .1-15.8 .4-1.4zM177 131.7l1.6-1.4 1.7-1 3.4-1.1h18.9a11 11 0 0 1 8.3 5.7v16.6a8.4 8.4 0 0 1-4.8 5.1 3.2 3.2 0 0 0-.4 4.9l.2 1.2v15.4l-.4 1.5a4.9 4.9 0 0 1-3.3 2 25.4 25.4 0 0 1-20.9-1.4l-.6-.9-.3-1.2v-15.4l.2-.9a4 4 0 0 0 .9-3.7l-.7-1.1a14.4 14.4 0 0 1-5.1-4.6l-.3-1.2 .1-15.8 .4-1.4zM222 131.7l1.6-1.4 1.7-1 3.4-1.1h18.9a11 11 0 0 1 8.3 5.7v16.6a8.4 8.4 0 0 1-4.8 5.1 3.2 3.2 0 0 0-.4 4.9l.2 1.2v15.4l-.4 1.5a4.9 4.9 0 0 1-3.3 2 25.4 25.4 0 0 1-20.9-1.4l-.6-.9-.3-1.2v-15.4l.2-.9a4 4 0 0 0 .9-3.7l-.7-1.1a14.4 14.4 0 0 1-5.1-4.6l-.3-1.2 .1-15.8 .4-1.4zM267 131.7l1.6-1.4 1.7-1 3.4-1.1h18.9a11 11 0 0 1 8.3 5.7v16.6a8.4 8.4 0 0 1-4.8 5.1 3.2 3.2 0 0 0-.4 4.9l.2 1.2v15.4l-.4 1.5a4.9 4.9 0 0 1-3.3 2 25.4 25.4 0 0 1-20.9-1.4l-.6-.9-.3-1.2v-15.4l.2-.9a4 4 0 0 0 .9-3.7l-.7-1.1a14.4 14.4 0 0 1-5.1-4.6l-.3-1.2 .1-15.8 .4-1.4zM37.7 145.5l2 4.4a12 12 0 0 0 9 6.8l-11 13.1zM52.2 156.7h4.5M59.6 156.7h4.5"/>
<path d="M78.6 145.5v24.3l-11-13.1a12 12 0 0 0 9-6.8zM82.7 145.5l2 4.4a12 12 0 0 0 9 6.8l-11 13.1zM97.2 156.7h4.5M104.6 156.7h4.5M123.6 145.5v24.3l-11-13.1a12 12 0 0 0 9-6.8zM127.7 145.5l2 4.4a12 12 0 0 0 9 6.8l-11 13.1zM142.2 156.7h4.5M149.6 156.7h4.5M168.6 145.5v24.3l-11-13.1a12 12 0 0 0 9-6.8zM172.7 145.5l2 4.4a12 12 0 0 0 9 6.8l-11 13.1zM187.2 156.7h4.5M194.6 156.7h4.5"/>
<path d="M213.6 145.5v24.3l-11-13.1a12 12 0 0 0 9-6.8zM217.7 145.5l2 4.4a12 12 0 0 0 9 6.8l-11 13.1zM232.2 156.7h4.5M239.6 156.7h4.5M258.6 145.5v24.3l-11-13.1a12 12 0 0 0 9-6.8zM262.7 145.5l2 4.4a12 12 0 0 0 9 6.8l-11 13.1zM277.2 156.7h4.5M284.6 156.7h4.5M303.6 145.5v24.3l-11-13.1a12 12 0 0 0 9-6.8zM307.7 145.5l2 4.4a12 12 0 0 0 9 6.8l-11 13.1zM322.2 156.7h4.5M329.6 156.7h4.5"/>
<path d="M348.6 145.5v24.3l-11-13.1a12 12 0 0 0 9-6.8zM352.7 145.5l2 4.4a12 12 0 0 0 9 6.8l-11 13.1zM367.2 156.7h4.5M374.6 156.7h4.5M393.6 145.5v24.3l-11-13.1a12 12 0 0 0 9-6.8zM397.7 145.5l2 4.4a12 12 0 0 0 9 6.8l-11 13.1zM412.2 156.7h4.5M419.6 156.7h.4M51.1 163.9l1.3-.6 12.2 .1 .7 .5 .5 .8 .2 2.9 .2 1.1a2.79 2.79 0 0 1 0 3.8l-.4 4.2-.9 .9-1 .2h-11.5l-.8-.1-.6-.5-.5-.7-.1-2.9-.2-1.1a2.79 2.79 0 0 1 0-3.8l.2-1.1 .1-2.7zM96.1 163.9l1.3-.6 12.2 .1 .8 .6 .4 .7 .2 2.9 .2 1.1a2.79 2.79 0 0 1 0 3.8l-.4 4.2-.9 .9-1 .2h-11.5l-.8-.1-.6-.5-.5-.7-.1-2.9-.2-1.1a2.79 2.79 0 0 1 0-3.8l.2-1.1 .1-2.7zM141 164l.6-.5 .8-.2 12.2 .1 .8 .6 .4 .7 .2 2.9 .2 1.1a2.79 2.79 0 0 1 0 3.8l-.4 4.2-.9 .9-1 .2h-11.5l-.8-.1-.6-.5-.5-.7-.1-2.9-.2-1.1a2.79 2.79 0 0 1 0-3.8l.2-1.1 .1-2.7zM186.1 163.9l1.3-.6 12.2 .1 .8 .6 .4 .7 .2 2.9 .2 1.1a2.79 2.79 0 0 1 0 3.8l-.4 4.2-.9 .9-1 .2h-11.5l-.8-.1-.6-.5-.5-.7-.1-2.9-.2-1.1a2.79 2.79 0 0 1 0-3.8l.2-1.1 .1-2.7z"/>
<path d="M231.1 163.9l1.3-.6 12.2 .1 .7 .5 .5 .8 .2 2.9 .2 1.1a2.79 2.79 0 0 1 0 3.8l-.4 4.2-.9 .9-1 .2h-11.5l-.8-.1-.6-.5-.5-.7-.1-2.9-.2-1.1a2.79 2.79 0 0 1 0-3.8l.2-1.1 .1-2.7zM276 164l.6-.5 .8-.2 12.2 .1 .7 .5 .5 .8 .2 2.9 .2 1.1a2.79 2.79 0 0 1 0 3.8l-.4 4.2-.9 .9-1 .2h-11.5l-.8-.1-.6-.5-.5-.7-.1-2.9-.2-1.1a2.79 2.79 0 0 1 0-3.8l.2-1.1 .1-2.7z"/>
</g>
<path d="M328 37.3v16.6M328.3 37.3v16.6M328 212.8v-16.6M328.1 212.8v-175.5M328.3 212.8v-16.6" fill="none" stroke="#000" stroke-width=".28" stroke-dasharray="6.3 1.3 1.3 1.3"/>
<g fill="none" stroke="#c0c0c0" stroke-width=".28">
<path d="M5 5h410v287h-410zM10 10h400v277h-400zM60 5v5M110 5v5M160 5v5M210 5v10M260 5v5M310 5v5M360 5v5M5 48.5h5M410 48.5h5M5 98.5h5"/>
<path d="M410 98.5h5M5 148.5h10M405 148.5h10M5 198.5h5M410 198.5h5M5 248.5h5M60 287v5M110 287v5M160 287v5M210 282v10M370.8 287.8v4.2"/>
</g>
<g fill="none" stroke="#c0c0c0" stroke-width=".35">
<path d="M220 256.8h109M265 246.4v40.6M301.7 256.8v20.1M315.3 256.8v20.1M220 271.8h109M265 276.9h145M265 261.8h145M265 266.8h64M281.7 261.8v15.1M296.1 276.9v10.1M340.2 276.9v10.1M394 276.9v10.1"/>
<path d="M220 287v-40.2h109v40.2M265 282h64"/>
</g>
<path d="M374.1 124.7h-344.8" fill="none" stroke="#000" stroke-width=".28" stroke-dasharray="15.2 1.3 1.3 1.3" stroke-dashoffset="6.7"/>
<g fill="none" stroke="#000" stroke-width=".28" stroke-dasharray="15.2 1.3 1.3 1.3" stroke-dashoffset="5">
<path d="M46.1 78.8h24.2M91.1 78.8h24.2M136.1 78.8h24.2M181.1 78.8h24.2M226.1 78.8h24.2M271.1 78.8h24.2M316.1 78.8h24.2M46.1 170.6h24.2M91.1 170.6h24.2M136.1 170.6h24.2M181.1 170.6h24.2M226.1 170.6h24.2"/>
<path d="M271.1 170.6h24.2M316.1 170.6h24.2"/>
</g>
<g fill="none" stroke="#000" stroke-width=".28" stroke-dasharray="15.2 1.3 1.3 1.3" stroke-dashoffset="7.3">
<path d="M103.2 71.5v14.6M58.2 86.1v-14.6M148.2 86.1v-14.6M193.2 86.1v-14.6M238.2 86.1v-14.6M283.2 86.1v-14.6M328.2 86.1v-14.6M58.2 163.3v14.6M103.2 177.9v-14.6M148.2 177.9v-14.6M193.2 177.9v-14.6M238.2 177.9v-14.6"/>
<path d="M283.2 177.9v-14.6"/>
</g>
<path d="M58.2 128.2v54" fill="none" stroke="#808080" stroke-width=".28" stroke-dasharray="15.2 1.3 1.3 1.3" stroke-dashoffset="-.3"/>
<path d="M49.4 156.7h17.5M49.4 170.6h17.5" fill="none" stroke="#808080" stroke-width=".28" stroke-dasharray="15.2 1.3 1.3 1.3" stroke-dashoffset="8.4"/>
<path d="M35.7 124.7h270" fill="none" stroke="#808080" stroke-width=".28" stroke-dasharray="15.2 1.3 1.3 1.3" stroke-dashoffset="6"/>
<path d="M58.2 136.2v35.4" fill="none" stroke="#808080" stroke-width=".28" stroke-dasharray="15.2 1.3 1.3 1.3" stroke-dashoffset="-.6"/>
<path d="M35.7 124.7h384.3" fill="none" stroke="#808080" stroke-width=".28" stroke-dasharray="15.2 1.3 1.3 1.3" stroke-dashoffset="4.3"/>
<g fill="#000">
<path d="M52.7 89.3l1 .2-1 3.2zM49.1 150.2l3.1-1.4-2.5 2.2zM59.1 141.7l.2-.1 .1 .4-.1-.4a.34 .34 0 0 1 .4 .4 .34 .34 0 0 1-.5 .3 .34 .34 0 0 1-.1-.6z"/>
<path d="M37.7 27.7l3.3-.5v1zM300.3 27.2l3.3 .5-3.3 .5zM276.7 42.7l3.3-.5v1zM286.4 42.2l3.3 .5-3.3 .5zM385.7 61.7l.5 3.3h-1.1zM385.1 184.4h1.1l-.5 3.3zM140.1 50.1l3.3-.5v1zM152.9 49.6l3.3 .5-3.3 .5zM166.3 71.2l.6 3.3h-1.1zM165.8 83h1.1l-.6 3.3zM188.1 240.5l.5 3.3h-1zM187.6 267.2h1l-.5 3.3zM207 239.3l.5 3.3h-1zM206.5 268.5h1l-.5 3.3z"/>
<path d="M312.8 87.6l.8 .7-2.4 2.3zM344.7 88.5l1 .2-1.1 3.1zM332 73.8l.9 .5-2 2.7z"/>
<path d="M334.5 211.8l6.3 1-6.3 1.1zM334.5 36.3l6.3 1-6.3 1zM399.5 132.9l2.7 1.9-3.1-1zM404.8 137.4l1.7 2.9-.9 .4z"/>
<path d="M169.8 234.8l3.4 .3-3.3 .7zM157.1 239.4l2.7-1.9 .4 .9z"/>
</g>
<text font-size="5.6" x="359.4" y="284">Sketch</text>
<g font-size="5.3">
<text x="331.9" y="269.2">SA MicroDerm patch Roll</text>
<text x="331.9" y="274.5">W/ feeding patterns and pads</text>
</g>
<g font-size="4.9">
<text x="16.4" y="250.8">Notes:</text>
<text x="283.4" y="253.5">SA MD Patch</text>
<text x="16.4" y="260.6">1.</text>
<text x="26.4" y="260.6">See BOM on page 1</text>
<text x="16.4" y="265.6">2.</text>
<text x="26.4" y="265.6">The non specified dimensions will be done</text>
<text x="26.4" y="270.5">according to the Patch assy sheet CAD file.</text>
</g>
<g font-size="4.4">
<text x="164.8" y="26.7">265.9</text>
<text x="355.4" y="27.5">Cutting thru all</text>
<text x="143.5" y="31.7">Pattern repeats along web</text>
<text x="355.4" y="31.7">layers (Typ)</text>
<text x="61" y="38.5">Perforation line</text>
<text x="243.4" y="41.7">13</text>
<text x="250.6" y="39.2">0</text>
<text x="257.7" y="41.7">Typ</text>
<text x="341.9" y="37.9">A</text>
<text x="61" y="42.6">cuts up to Item7 (Typ)</text>
<text x="248.7" y="44.2">-0.3</text>
<text x="112.9" y="51.6">16.1 Typ</text>
<text x="174.3" y="51.6">15.1 Typ</text>
<text x="237.8" y="49.3">Cutting item 8</text>
<text x="18.9" y="80.3">70</text>
<text x="15.4" y="112.2">36.2</text>
<text x="15.4" y="116.5">35.7</text>
<text x="379.8" y="126.5">126±1</text>
<text x="402.2" y="137.3">A</text>
<text x="17.8" y="154.6">0.5</text>
<text x="21.3" y="150.4">0</text>
<text x="10.8" y="163.5">DATUM</text>
<text x="15.4" y="172.1">21.8</text>
<text x="382.5" y="205">SECTION A-A</text>
<text x="385.1" y="209.2">SCALE 1 : 1</text>
<text x="53.8" y="212.8" transform="rotate(-90 53.8 212.8)">0</text>
<text x="59.7" y="212.8" transform="rotate(-90 59.7 212.8)">6</text>
<text x="100.6" y="215.1" transform="rotate(-90 100.6 215.1)">45</text>
<text x="105.6" y="215.1" transform="rotate(-90 105.6 215.1)">51</text>
<text x="145.6" y="215.1" transform="rotate(-90 145.6 215.1)">90</text>
<text x="150.6" y="215.1" transform="rotate(-90 150.6 215.1)">96</text>
<text x="341.9" y="213.5">A</text>
<text x="49.5" y="216.3" transform="rotate(-90 49.5 216.3)">0.5</text>
<text x="96.3" y="218.6" transform="rotate(-90 96.3 218.6)">44.5</text>
<text x="141.3" y="218.6" transform="rotate(-90 141.3 218.6)">89.5</text>
<text x="187.2" y="221" transform="rotate(-90 187.2 221)">134.5</text>
<text x="191.5" y="217.4" transform="rotate(-90 191.5 217.4)">135</text>
<text x="195.8" y="217.4" transform="rotate(-90 195.8 217.4)">141</text>
<text x="231.4" y="221" transform="rotate(-90 231.4 221)">179.5</text>
<text x="235.6" y="217.4" transform="rotate(-90 235.6 217.4)">180</text>
<text x="240.6" y="217.4" transform="rotate(-90 240.6 217.4)">186</text>
<text x="273.4" y="221" transform="rotate(-90 273.4 221)">224.5</text>
<text x="277.7" y="217.4" transform="rotate(-90 277.7 217.4)">225</text>
<text x="282" y="217.4" transform="rotate(-90 282 217.4)">231</text>
<text x="144" y="249.7" transform="rotate(-46 144 249.7)">30°±10°</text>
<text x="150.7" y="250" transform="rotate(-46 150.7 250)">Typ</text>
<text x="183.8" y="257.2">12</text>
<text x="188.5" y="254.7">+0.3</text>
<text x="202.8" y="257.2">13</text>
<text x="210" y="254.7">0</text>
<text x="191" y="259.7">0</text>
<text x="208" y="259.7">-0.3</text>
<text x="144.4" y="272.7">DETAIL A</text>
<text x="140.9" y="276.9">SCALE 2.5 : 1</text>
<text x="150.3" y="281.9">Typ</text>
</g>
<g font-size="4.2">
<text x="76.9" y="229.9">12 Typ</text>
<text x="72.4" y="234.1">Laminated core</text>
<text x="72.4" y="238.3">Items 1 and 2</text>
</g>
<text font-size="4.1" x="400.7" y="284.7">01</text>
<text font-size="3.9" x="331.9" y="284.9">A3</text>
<text font-size="3.5" x="282.4" y="286">1:1</text>
<g font-size="2.8">
<text x="222.9" y="249.5">UNLESS OTHERWISE</text>
<text x="266.4" y="250.1">PROJECT</text>
<text x="222.9" y="252.3">SPECIFIED DIMENSIONS</text>
<text x="222.9" y="255.2">ARE IN MM.</text>
<text x="221.5" y="259.4">GENERAL TOLERANCES ARE:</text>
<text x="273.7" y="260.2">APPROVALS</text>
<text x="304.7" y="260.8">DATE</text>
<text x="318.8" y="260.6">SIGN</text>
<text x="222.2" y="266.6">DECIMALS</text>
<text x="224.3" y="269.4">0.3</text>
<text x="245.4" y="265.6">ANGLES</text>
<text x="248.2" y="268.4">1</text>
<text x="266.8" y="269.8">DESIGNED</text>
<text x="267.4" y="264.9">DRAWN</text>
<text x="286.6" y="265.1">Yossi B.</text>
<text x="286.8" y="270">Yossi B.</text>
<text x="303.2" y="265">11/10/10</text>
<text x="303.4" y="269.9">11/10/10</text>
<text x="333.1" y="265.3">TITLE</text>
<text x="222.5" y="275.5">MATERIAL:</text>
<text x="266.2" y="274.6">CHECKED</text>
<text x="286.4" y="275.2">Giora A.</text>
<text x="303.6" y="275.2">11/10/10</text>
<text x="266.8" y="279.8">Third Angle Projection</text>
<text x="299" y="280">Do not Scale Drawing</text>
<text x="332.9" y="280.7">SIZE</text>
<text x="341.4" y="280.2">DWG. NO.</text>
<text x="399.5" y="279.7">REV.</text>
<text x="268.2" y="284.9">SCALE</text>
<text x="303.5" y="284.9">SHEET 2 OF 2</text>
</g>
<g font-size="2.5">
<text x="34.6" y="8.2">1</text>
<text x="84.2" y="8.2">2</text>
<text x="134.2" y="8.2">3</text>
<text x="184.2" y="8.2">4</text>
<text x="234.2" y="8.2">5</text>
<text x="284.2" y="8.2">6</text>
<text x="334.2" y="8.2">7</text>
<text x="384.2" y="8.2">8</text>
<text x="6.7" y="24.2">A</text>
<text x="411.7" y="24.2">A</text>
<text x="6.7" y="74.2">B</text>
<text x="411.7" y="74.2">B</text>
<text x="6.7" y="124.2">C</text>
<text x="411.7" y="124.2">C</text>
<text x="6.7" y="174.2">D</text>
<text x="411.7" y="174.2">D</text>
<text x="6.7" y="224.2">E</text>
<text x="6.7" y="274.2">F</text>
<text x="34.6" y="290.2">1</text>
<text x="84.2" y="290.2">2</text>
<text x="134.2" y="290.2">3</text>
<text x="184.2" y="290.2">4</text>
</g>
</svg>
